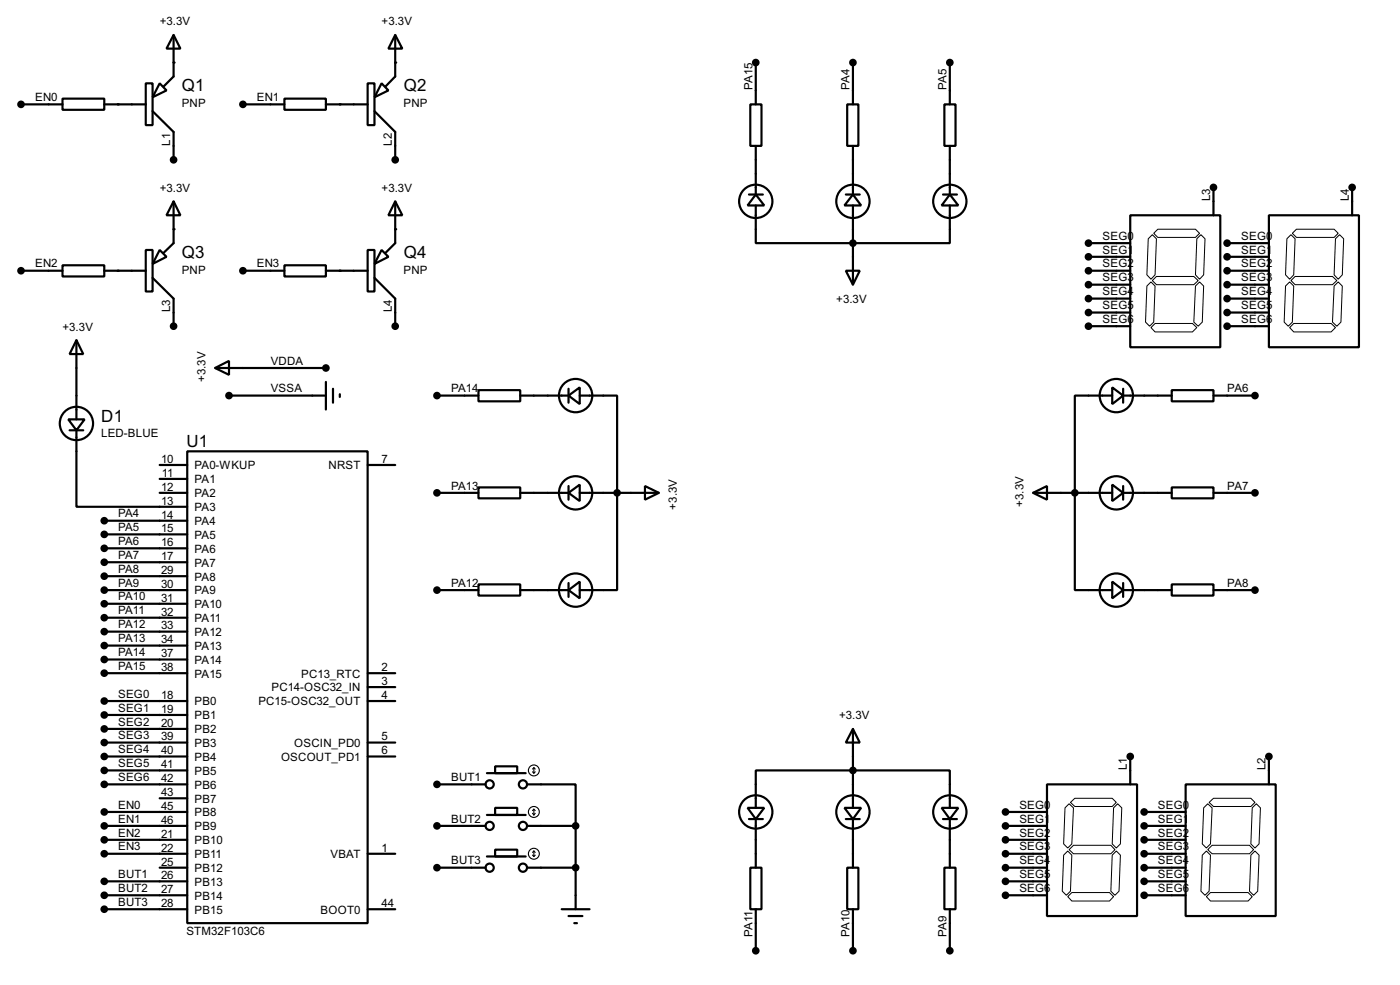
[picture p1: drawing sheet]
<svg xmlns="http://www.w3.org/2000/svg" width="256mm" height="180mm" viewBox="0 0 256 180" stroke-linecap="round" stroke-linejoin="round" font-family="sans-serif">
<g fill="none" stroke="#000" stroke-width=".4">
<path d="M3.9 19.1h7.6M11.5 18.1h7.6v2h-7.6zM19.1 19.1h7.6M26.7 15.3h1.3v7.6h-1.3zM29.3 15.3l1.2 1.3-2.5 1.2zM31.8 6.4l1.3 2.5h-2.6zM31.8 6.4v7.6l-1.8 1.8M44.5 19.1h7.6M52.1 18.1h7.6v2h-7.6zM59.7 19.1h7.7M67.4 15.3h1.2v7.6h-1.2zM69.9 15.3l1.3 1.3-2.6 1.2z"/>
<path d="M72.4 6.4l1.3 2.5h-2.5zM72.4 6.4v7.6l-1.7 1.8M137.5 19.1h2v7.6h-2zM138.5 11.5v7.6M155.2 19.1h2.1v7.6h-2.1zM156.3 11.5v7.6M173 19.1h2.1v7.6h-2.1zM174 11.5v7.6M28 20.4l3.8 3.8v5.1M31.8 36.9l1.3 2.5h-2.6zM31.8 36.9v7.6l-1.8 1.8M68.6 20.4l3.8 3.8v5.1"/>
<path d="M72.4 36.9l1.3 2.5h-2.5zM72.4 36.9v7.6l-1.7 1.8M137.2 35.6h2.6M138.5 35.6l1.5 2h-3zM138.5 37.6v6.9h35.5v-6.9M138.5 26.7v8.9M155 35.6h2.5M156.3 35.6l1.5 2h-3.1zM156.3 26.7v8.9M156.3 37.6v14.5M172.8 35.6h2.5M174 35.6l1.6 2h-3.1z"/>
<path d="M174 26.7v8.9M207.1 39.4h16.5v24.2h-16.5zM222.3 34.3v5.1M232.5 39.4h16.5v24.2h-16.5zM247.7 34.3v5.1M3.9 49.6h7.6M11.5 48.6h7.6v2h-7.6zM19.1 49.6h7.6M26.7 45.8h1.3v7.6h-1.3zM28 50.9l3.8 3.8v5M29.3 45.8l1.2 1.2-2.5 1.3zM44.5 49.6h7.6"/>
<path d="M52.1 48.6h7.6v2h-7.6zM59.7 49.6h7.7M67.4 45.8h1.2v7.6h-1.2zM68.6 50.9l3.8 3.8v5M69.9 45.8l1.3 1.2-2.6 1.3zM155 49.6h2.5l-1.2 2.5zM199.4 44.5h7.7M199.4 47h7.7M199.4 49.6h7.7M199.4 52.1h7.7M199.4 54.7h7.7M199.4 57.2h7.7"/>
<path d="M199.4 59.7h7.7M224.8 44.5h7.7M224.8 47h7.7M224.8 49.6h7.7M224.8 52.1h7.7M224.8 54.7h7.7M224.8 57.2h7.7M224.8 59.7h7.7M12.5 76.8h3l-1.5 2zM12.8 78.8h2.5M14 62.3l1.3 2.5h-2.5zM14 78.8v14h20.3"/>
<path d="M14 62.3v14.5M39.4 67.4l2.6-1.3v2.5zM39.4 67.4h20.3M42 72.4h17.7M59.7 69.9v5.1M61 71.2v2.5M62.3 72.2v.5M80.1 72.4h7.6M87.7 71.4h7.6v2.1h-7.6zM95.3 72.4h8.9M104.2 72.4l2-1.5v3.1zM104.2 71.2v2.5"/>
<path d="M106.2 72.4h6.9v35.6h-6.9M203.8 70.9l2 1.5-2 1.6zM203.8 72.4h-6.9v35.6h6.9M205.8 72.4h8.9M205.8 71.2v2.5M214.7 71.4h7.6v2.1h-7.6zM222.3 72.4h7.6M19.1 97.8h15.2M19.1 95.3h15.2M29.3 90.2h5M29.3 85.1h5M29.3 87.7h5"/>
<path d="M34.3 82.6h33.1v86.4h-33.1zM67.4 85.1h5M80.1 90.2h7.6M87.7 89.2h7.6v2h-7.6zM95.3 90.2h8.9M104.2 90.2l2-1.5v3zM104.2 89v2.5M106.2 90.2h14.5M118.2 89l2.5 1.2-2.5 1.3zM189.3 90.2l2.5-1.2v2.5zM189.3 90.2h14.5M203.8 88.7l2 1.5-2 1.5z"/>
<path d="M205.8 90.2h8.9M205.8 89v2.5M214.7 89.2h7.6v2h-7.6zM222.3 90.2h7.6M19.1 108h15.2M19.1 100.4h15.2M19.1 102.9h15.2M19.1 105.5h15.2M19.1 110.5h15.2M19.1 113.1h15.2M19.1 115.6h15.2M19.1 118.2h15.2"/>
<path d="M80.1 108h7.6M87.7 107h7.6v2h-7.6zM95.3 108h8.9M104.2 108l2-1.5v3zM104.2 106.7v2.6M203.8 106.5l2 1.5-2 1.5zM205.8 108h8.9M205.8 106.7v2.6M214.7 107h7.6v2h-7.6zM222.3 108h7.6M19.1 120.7h15.2M19.1 123.2h15.2"/>
<path d="M19.1 128.3h15.2M19.1 130.9h15.2M19.1 133.4h15.2M19.1 135.9h15.2M19.1 138.5h15.2M67.4 123.2h5M67.4 128.3h5M67.4 135.9h5M67.4 138.5h5M67.4 125.8h5M156.3 133.4l1.2 2.5h-2.5zM156.3 133.4v14.5"/>
<path d="M207.1 138.5v5.1M232.5 138.5v5.1M19.1 141h15.2M19.1 143.6h15.2M19.1 148.6h15.2M19.1 151.2h15.2M19.1 153.7h15.2M19.1 156.3h15.2M29.3 158.8h5M29.3 146.1h5M67.4 156.3h5M80.1 143.6h8.9"/>
<path d="M80.1 151.2h8.9M80.1 158.8h8.9M89.2 141.5h7.1M89.2 149.2h7.1M89.2 156.8h7.1M90.7 140.3h4.1v1.2h-4.1zM90.7 147.9h4.1v1.3h-4.1zM90.7 155.5h4.1v1.3h-4.1zM96.6 143.6h8.9v7.6M96.6 151.2h8.9M96.6 158.8h8.9M105.5 151.2v15.2"/>
<path d="M137 147.9h3l-1.5 2zM137.2 149.9h2.6M137.5 158.8h2v7.6h-2zM138.5 147.9v-6.9h35.5v6.9M138.5 149.9v8.9M154.7 147.9h3.1l-1.5 2zM155 149.9h2.5M155.2 158.8h2.1v7.6h-2.1zM156.3 149.9v8.9M172.5 147.9h3.1l-1.6 2zM172.8 149.9h2.5M173 158.8h2.1v7.6h-2.1z"/>
<path d="M174 149.9v8.9M184.2 148.6h7.6M184.2 151.2h7.6M184.2 153.7h7.6M184.2 156.3h7.6M184.2 158.8h7.6M191.8 143.6h16.5v24.1h-16.5zM209.6 148.6h7.6M209.6 151.2h7.6M209.6 153.7h7.6M209.6 156.3h7.6M209.6 158.8h7.6"/>
<path d="M217.2 143.6h16.5v24.1h-16.5zM19.1 161.3h15.2M19.1 163.9h15.2M19.1 166.4h15.2M67.4 166.4h5M102.9 166.4h5.1M104.2 167.7h2.5M105.2 169h.5M138.5 166.4v7.6M156.3 166.4v7.6M174 166.4v7.6M184.2 161.3h7.6"/>
<path d="M184.2 163.9h7.6M209.6 161.3h7.6M209.6 163.9h7.6"/>
<circle cx="138.4" cy="36.9" r="3.1"/>
<circle cx="156.2" cy="36.9" r="3.1"/>
<circle cx="174" cy="36.9" r="3.1"/>
<circle cx="14" cy="77.5" r="3.1"/>
<circle cx="105.4" cy="72.4" r="3.1"/>
<circle cx="204.5" cy="72.4" r="3.1"/>
<circle cx="105.4" cy="90.2" r="3.1"/>
<circle cx="204.5" cy="90.2" r="3.1"/>
<circle cx="105.4" cy="108" r="3.1"/>
<circle cx="204.5" cy="108" r="3.1"/>
<circle cx="89.7" cy="158.8" r=".75"/>
<circle cx="89.7" cy="143.6" r=".75"/>
<circle cx="89.7" cy="151.2" r=".75"/>
<circle cx="95.8" cy="143.6" r=".75"/>
<circle cx="95.8" cy="151.2" r=".75"/>
<circle cx="95.8" cy="158.8" r=".75"/>
<circle cx="138.4" cy="148.6" r="3.1"/>
<circle cx="156.2" cy="148.6" r="3.1"/>
<circle cx="174" cy="148.6" r="3.1"/>
</g>
<g fill="#000">
<circle cx="21.6" cy="19.1" r=".2"/>
<circle cx="31.8" cy="11.5" r=".2"/>
<circle cx="62.3" cy="19.1" r=".2"/>
<circle cx="72.4" cy="11.5" r=".2"/>
<circle cx="21.6" cy="49.6" r=".2"/>
<circle cx="31.8" cy="42" r=".2"/>
<circle cx="62.3" cy="49.6" r=".2"/>
<circle cx="72.4" cy="42" r=".2"/>
</g>
<g fill="#000" stroke="#000" stroke-width=".4">
<circle cx="3.8" cy="19.1" r=".5"/>
<circle cx="44.5" cy="19.1" r=".5"/>
<circle cx="138.4" cy="11.5" r=".5"/>
<circle cx="156.2" cy="11.5" r=".5"/>
<circle cx="174" cy="11.5" r=".5"/>
<circle cx="31.8" cy="29.3" r=".5"/>
<circle cx="72.4" cy="29.3" r=".5"/>
<circle cx="222.3" cy="34.3" r=".5"/>
<circle cx="247.7" cy="34.3" r=".5"/>
<circle cx="3.8" cy="49.6" r=".5"/>
<circle cx="31.8" cy="59.7" r=".5"/>
<circle cx="44.5" cy="49.6" r=".5"/>
<circle cx="72.4" cy="59.7" r=".5"/>
<circle cx="156.2" cy="44.5" r=".5"/>
<circle cx="199.4" cy="52.1" r=".5"/>
<circle cx="199.4" cy="54.7" r=".5"/>
<circle cx="199.4" cy="59.7" r=".5"/>
<circle cx="199.4" cy="49.6" r=".5"/>
<circle cx="199.4" cy="44.5" r=".5"/>
<circle cx="199.4" cy="57.2" r=".5"/>
<circle cx="199.4" cy="47" r=".5"/>
<circle cx="224.8" cy="44.5" r=".5"/>
<circle cx="224.8" cy="49.6" r=".5"/>
<circle cx="224.8" cy="54.7" r=".5"/>
<circle cx="224.8" cy="57.2" r=".5"/>
<circle cx="224.8" cy="52.1" r=".5"/>
<circle cx="224.8" cy="47" r=".5"/>
<circle cx="224.8" cy="59.7" r=".5"/>
<circle cx="41.9" cy="72.4" r=".5"/>
<circle cx="59.7" cy="67.4" r=".5"/>
<circle cx="80" cy="72.4" r=".5"/>
<circle cx="229.9" cy="72.4" r=".5"/>
<circle cx="19.1" cy="97.8" r=".5"/>
<circle cx="19.1" cy="95.3" r=".5"/>
<circle cx="80" cy="90.2" r=".5"/>
<circle cx="113" cy="90.2" r=".5"/>
<circle cx="196.9" cy="90.2" r=".5"/>
<circle cx="229.9" cy="90.2" r=".5"/>
<circle cx="19.1" cy="102.9" r=".5"/>
<circle cx="19.1" cy="115.6" r=".5"/>
<circle cx="19.1" cy="110.5" r=".5"/>
<circle cx="19.1" cy="118.2" r=".5"/>
<circle cx="19.1" cy="113.1" r=".5"/>
<circle cx="19.1" cy="108" r=".5"/>
<circle cx="19.1" cy="105.5" r=".5"/>
<circle cx="19.1" cy="100.4" r=".5"/>
<circle cx="80" cy="108" r=".5"/>
<circle cx="229.9" cy="108" r=".5"/>
<circle cx="19.1" cy="133.4" r=".5"/>
<circle cx="19.1" cy="120.7" r=".5"/>
<circle cx="19.1" cy="123.2" r=".5"/>
<circle cx="19.1" cy="128.3" r=".5"/>
<circle cx="19.1" cy="130.9" r=".5"/>
<circle cx="19.1" cy="138.5" r=".5"/>
<circle cx="19.1" cy="135.9" r=".5"/>
<circle cx="207" cy="138.5" r=".5"/>
<circle cx="232.4" cy="138.5" r=".5"/>
<circle cx="19.1" cy="143.6" r=".5"/>
<circle cx="19.1" cy="153.7" r=".5"/>
<circle cx="19.1" cy="141" r=".5"/>
<circle cx="19.1" cy="148.6" r=".5"/>
<circle cx="19.1" cy="151.2" r=".5"/>
<circle cx="19.1" cy="156.3" r=".5"/>
<circle cx="80" cy="143.6" r=".5"/>
<circle cx="80" cy="151.2" r=".5"/>
<circle cx="80" cy="158.8" r=".5"/>
<circle cx="105.4" cy="151.2" r=".5"/>
<circle cx="105.4" cy="158.8" r=".5"/>
<circle cx="156.2" cy="141" r=".5"/>
<circle cx="184.2" cy="158.8" r=".5"/>
<circle cx="184.2" cy="156.3" r=".5"/>
<circle cx="184.2" cy="153.7" r=".5"/>
<circle cx="184.2" cy="148.6" r=".5"/>
<circle cx="184.2" cy="151.2" r=".5"/>
<circle cx="209.6" cy="148.6" r=".5"/>
<circle cx="209.6" cy="153.7" r=".5"/>
<circle cx="209.6" cy="158.8" r=".5"/>
<circle cx="209.6" cy="151.2" r=".5"/>
<circle cx="209.6" cy="156.3" r=".5"/>
<circle cx="19.1" cy="161.3" r=".5"/>
<circle cx="19.1" cy="166.4" r=".5"/>
<circle cx="19.1" cy="163.9" r=".5"/>
<circle cx="138.4" cy="174" r=".5"/>
<circle cx="156.2" cy="174" r=".5"/>
<circle cx="174" cy="174" r=".5"/>
<circle cx="184.2" cy="161.3" r=".5"/>
<circle cx="184.2" cy="163.9" r=".5"/>
<circle cx="209.6" cy="163.9" r=".5"/>
<circle cx="209.6" cy="161.3" r=".5"/>
</g>
<g fill="none" stroke="#000" stroke-width=".18">
<path d="M210.1 52.4l.8-.8 .7 .8-.2 6.6-.8 .7-.7-.7zM210.4 43.7l.7-.7 .8 .7-.3 6.6-.7 .8-.8-.8zM210.9 60l.7-.8h6.9l.8 .8-.8 .8h-6.9zM211.1 51.4l.8-.8h6.8l.8 .8-.8 .7h-6.8zM211.4 42.7l.7-.7h6.9l.8 .7-.8 .8h-6.9zM219 52.4l.8-.8 .7 .8-.2 6.6-.8 .7-.8-.7zM219.3 43.7l.7-.7 .8 .7-.3 6.6-.7 .8-.8-.8zM235.5 52.4l.8-.8 .7 .8-.2 6.6-.8 .7-.7-.7zM235.8 43.7l.7-.7 .8 .7-.3 6.6-.7 .8-.8-.8zM236.3 60l.7-.8h6.9l.8 .8-.8 .8h-6.9zM236.5 51.4l.8-.8h6.8l.8 .8-.8 .7h-6.8zM236.8 42.7l.7-.7h6.9l.8 .7-.8 .8h-6.9z"/>
<path d="M244.4 52.4l.8-.8 .7 .8-.2 6.6-.8 .7-.8-.7zM244.7 43.7l.7-.7 .8 .7-.3 6.6-.7 .8-.8-.8zM194.9 156.5l.7-.7 .8 .7-.3 6.6-.7 .8-.8-.8zM195.1 147.9l.8-.8 .8 .8-.3 6.6-.8 .7-.7-.7zM195.9 155.5l.8-.8h6.8l.8 .8-.8 .8h-6.8zM196.1 146.9l.8-.8h6.9l.7 .8-.7 .7h-6.9zM203.8 156.5l.7-.7 .8 .7-.3 6.6-.7 .8-.8-.8zM204.8 147.1l.7 .8-.2 6.6-.8 .7-.7-.7 .2-6.6zM220.3 156.5l.7-.7 .8 .7-.3 6.6-.7 .8-.8-.8zM220.5 147.9l.8-.8 .8 .8-.3 6.6-.8 .7-.7-.7zM221.3 155.5l.8-.8h6.8l.8 .8-.8 .8h-6.8zM221.5 146.9l.8-.8h6.9l.7 .8-.7 .7h-6.9z"/>
<path d="M229.2 156.5l.7-.7 .8 .7-.3 6.6-.7 .8-.8-.8zM229.4 147.9l.8-.8 .7 .8-.2 6.6-.8 .7-.7-.7zM195.6 164.1l.8-.7h6.9l.7 .7-.7 .8h-6.9zM221 164.1l.8-.7h6.9l.7 .7-.7 .8h-6.9z"/>
</g>
<g fill="none" stroke="#000" stroke-width=".2">
<path d="M97.6 141.3l.2 .2M97.6 148.9l.2 .3M97.6 156.5l.2 .3M97.8 140.5v1M97.8 148.1v1.1M97.8 155.8v1M97.8 140.5l-.2 .3M97.8 140.5l.3 .3M97.8 148.1l-.2 .3M97.8 148.1l.3 .3M97.8 155.8l-.2 .2M97.8 155.8l.3 .2"/>
<path d="M98.1 141.3l-.3 .2M98.1 148.9l-.3 .3M98.1 156.5l-.3 .3"/>
<circle cx="97.8" cy="156.3" r="1"/>
<circle cx="97.8" cy="148.6" r="1"/>
<circle cx="97.8" cy="141" r="1"/>
</g>
<g font-size="3.5">
<text x="33.3" y="16.7">Q1</text>
<text x="74" y="16.7">Q2</text>
<text x="33.3" y="47.2">Q3</text>
<text x="74" y="47.2">Q4</text>
<text x="18.6" y="77.2">D1</text>
<text x="34.2" y="81.8">U1</text>
</g>
<g font-size="2.4">
<text x="29.3" y="4.6">+3.3V</text>
<text x="69.9" y="4.6">+3.3V</text>
<text x="137.9" y="16.5" transform="rotate(-90 137.9 16.5)">PA15</text>
<text x="155.7" y="16.5" transform="rotate(-90 155.7 16.5)">PA4</text>
<text x="173.4" y="16.5" transform="rotate(-90 173.4 16.5)">PA5</text>
<text x="6.4" y="18.5">EN0</text>
<text x="33.3" y="19.6">PNP</text>
<text x="47" y="18.5">EN1</text>
<text x="73.9" y="19.6">PNP</text>
<text x="31.2" y="26.7" transform="rotate(-90 31.2 26.7)">L1</text>
<text x="71.8" y="26.7" transform="rotate(-90 71.8 26.7)">L2</text>
<text x="29.3" y="35.1">+3.3V</text>
<text x="69.9" y="35.1">+3.3V</text>
<text x="221.7" y="36.8" transform="rotate(-90 221.7 36.8)">L3</text>
<text x="247.1" y="36.8" transform="rotate(-90 247.1 36.8)">L4</text>
<text x="202" y="43.9">SEG0</text>
<text x="202" y="46.4">SEG1</text>
<text x="227.4" y="43.9">SEG0</text>
<text x="227.4" y="46.4">SEG1</text>
<text x="6.4" y="49">EN2</text>
<text x="33.3" y="50.1">PNP</text>
<text x="47" y="49">EN3</text>
<text x="73.9" y="50.1">PNP</text>
<text x="202" y="49">SEG2</text>
<text x="202" y="51.5">SEG3</text>
<text x="227.4" y="49">SEG2</text>
<text x="227.4" y="51.5">SEG3</text>
<text x="31.2" y="57.2" transform="rotate(-90 31.2 57.2)">L3</text>
<text x="71.8" y="57.2" transform="rotate(-90 71.8 57.2)">L4</text>
<text x="153.2" y="55.4">+3.3V</text>
<text x="202" y="54">SEG4</text>
<text x="202" y="56.6">SEG5</text>
<text x="202" y="59.1">SEG6</text>
<text x="227.4" y="54">SEG4</text>
<text x="227.4" y="56.6">SEG5</text>
<text x="227.4" y="59.1">SEG6</text>
<text x="11.5" y="60.5">+3.3V</text>
<text x="37.7" y="69.9" transform="rotate(-90 37.7 69.9)">+3.3V</text>
<text x="49.6" y="71.8">VSSA</text>
<text x="49.6" y="66.7">VDDA</text>
<text x="82.6" y="71.8">PA14</text>
<text x="224.8" y="71.8">PA6</text>
<text x="18.5" y="80.1">LED-BLUE</text>
<text x="29.5" y="84.7">10</text>
<text x="29.5" y="89.8">12</text>
<text x="29.7" y="87.3">11</text>
<text x="35.6" y="85.9">PA0-WKUP</text>
<text x="35.6" y="88.5">PA1</text>
<text x="60.2" y="85.9">NRST</text>
<text x="69.9" y="84.7">7</text>
<text x="82.6" y="89.6">PA13</text>
<text x="224.8" y="89.6">PA7</text>
<text x="21.6" y="94.7">PA4</text>
<text x="29.5" y="92.4">13</text>
<text x="29.5" y="94.9">14</text>
<text x="35.6" y="91">PA2</text>
<text x="35.6" y="93.6">PA3</text>
<text x="124" y="93.2" transform="rotate(-90 124 93.2)">+3.3V</text>
<text x="187.5" y="92.8" transform="rotate(-90 187.5 92.8)">+3.3V</text>
<text x="21.6" y="97.2">PA5</text>
<text x="21.6" y="99.8">PA6</text>
<text x="29.5" y="97.4">15</text>
<text x="29.5" y="100">16</text>
<text x="35.6" y="96.1">PA4</text>
<text x="35.6" y="98.6">PA5</text>
<text x="35.6" y="101.2">PA6</text>
<text x="21.6" y="102.3">PA7</text>
<text x="21.6" y="104.9">PA8</text>
<text x="21.6" y="107.4">PA9</text>
<text x="29.5" y="102.5">17</text>
<text x="29.5" y="105.1">29</text>
<text x="29.5" y="107.6">30</text>
<text x="35.6" y="103.7">PA7</text>
<text x="35.6" y="106.3">PA8</text>
<text x="82.6" y="107.4">PA12</text>
<text x="224.8" y="107.4">PA8</text>
<text x="21.6" y="109.9">PA10</text>
<text x="21.6" y="112.5">PA11</text>
<text x="29.5" y="110.1">31</text>
<text x="29.5" y="112.7">32</text>
<text x="35.6" y="108.8">PA9</text>
<text x="35.6" y="111.3">PA10</text>
<text x="35.6" y="113.9">PA11</text>
<text x="21.6" y="115">PA12</text>
<text x="21.6" y="117.6">PA13</text>
<text x="29.5" y="115.2">33</text>
<text x="29.5" y="117.8">34</text>
<text x="35.6" y="116.4">PA12</text>
<text x="35.6" y="119">PA13</text>
<text x="21.6" y="120.1">PA14</text>
<text x="21.6" y="122.6">PA15</text>
<text x="29.5" y="120.3">37</text>
<text x="29.5" y="122.8">38</text>
<text x="35.6" y="121.5">PA14</text>
<text x="35.6" y="124">PA15</text>
<text x="55.2" y="124">PC13_RTC</text>
<text x="69.9" y="122.8">2</text>
<text x="69.9" y="125.4">3</text>
<text x="21.6" y="127.7">SEG0</text>
<text x="21.6" y="130.3">SEG1</text>
<text x="29.5" y="127.9">18</text>
<text x="29.5" y="130.5">19</text>
<text x="35.6" y="129.1">PB0</text>
<text x="35.6" y="131.7">PB1</text>
<text x="47.3" y="129.1">PC15-OSC32_OUT</text>
<text x="49.7" y="126.6">PC14-OSC32_IN</text>
<text x="69.9" y="127.9">4</text>
<text x="153.7" y="131.7">+3.3V</text>
<text x="21.6" y="132.8">SEG2</text>
<text x="21.6" y="135.3">SEG3</text>
<text x="21.6" y="137.9">SEG4</text>
<text x="29.5" y="133">20</text>
<text x="29.5" y="135.5">39</text>
<text x="35.6" y="134.2">PB2</text>
<text x="35.6" y="136.7">PB3</text>
<text x="53.9" y="136.7">OSCIN_PD0</text>
<text x="69.9" y="135.5">5</text>
<text x="21.6" y="140.4">SEG5</text>
<text x="21.6" y="143">SEG6</text>
<text x="29.5" y="138.1">40</text>
<text x="29.5" y="140.6">41</text>
<text x="29.5" y="143.2">42</text>
<text x="35.6" y="139.3">PB4</text>
<text x="35.6" y="141.8">PB5</text>
<text x="51.5" y="139.3">OSCOUT_PD1</text>
<text x="69.9" y="138.1">6</text>
<text x="82.6" y="143">BUT1</text>
<text x="206.5" y="141" transform="rotate(-90 206.5 141)">L1</text>
<text x="231.9" y="141" transform="rotate(-90 231.9 141)">L2</text>
<text x="21.6" y="148">EN0</text>
<text x="29.5" y="148.2">45</text>
<text x="29.5" y="145.7">43</text>
<text x="35.6" y="149.4">PB8</text>
<text x="35.6" y="144.4">PB6</text>
<text x="35.6" y="146.9">PB7</text>
<text x="186.7" y="148">SEG0</text>
<text x="212.1" y="148">SEG0</text>
<text x="21.6" y="150.6">EN1</text>
<text x="21.6" y="153.1">EN2</text>
<text x="21.6" y="155.7">EN3</text>
<text x="29.5" y="150.8">46</text>
<text x="29.5" y="153.3">21</text>
<text x="29.5" y="155.9">22</text>
<text x="35.6" y="152">PB9</text>
<text x="35.6" y="154.5">PB10</text>
<text x="69.9" y="155.9">1</text>
<text x="82.6" y="150.6">BUT2</text>
<text x="186.7" y="150.6">SEG1</text>
<text x="186.7" y="153.1">SEG2</text>
<text x="186.7" y="155.7">SEG3</text>
<text x="212.1" y="150.6">SEG1</text>
<text x="212.1" y="153.1">SEG2</text>
<text x="212.1" y="155.7">SEG3</text>
<text x="21.6" y="160.7">BUT1</text>
<text x="29.5" y="158.4">25</text>
<text x="29.5" y="160.9">26</text>
<text x="35.6" y="157.1">PB11</text>
<text x="35.6" y="159.6">PB12</text>
<text x="60.5" y="157.1">VBAT</text>
<text x="82.6" y="158.2">BUT3</text>
<text x="186.7" y="158.2">SEG4</text>
<text x="186.7" y="160.7">SEG5</text>
<text x="212.1" y="158.2">SEG4</text>
<text x="212.1" y="160.7">SEG5</text>
<text x="21.6" y="163.3">BUT2</text>
<text x="21.6" y="165.8">BUT3</text>
<text x="29.5" y="163.5">27</text>
<text x="29.5" y="166">28</text>
<text x="35.6" y="162.1">PB13</text>
<text x="35.6" y="164.7">PB14</text>
<text x="35.6" y="167.2">PB15</text>
<text x="58.7" y="167.2">BOOT0</text>
<text x="69.9" y="166">44</text>
<text x="186.7" y="163.3">SEG6</text>
<text x="212.1" y="163.3">SEG6</text>
<text x="34.1" y="171.2">STM32F103C6</text>
<text x="137.9" y="171.5" transform="rotate(-90 137.9 171.5)">PA11</text>
<text x="155.7" y="171.5" transform="rotate(-90 155.7 171.5)">PA10</text>
<text x="173.4" y="171.5" transform="rotate(-90 173.4 171.5)">PA9</text>
</g>
</svg>
